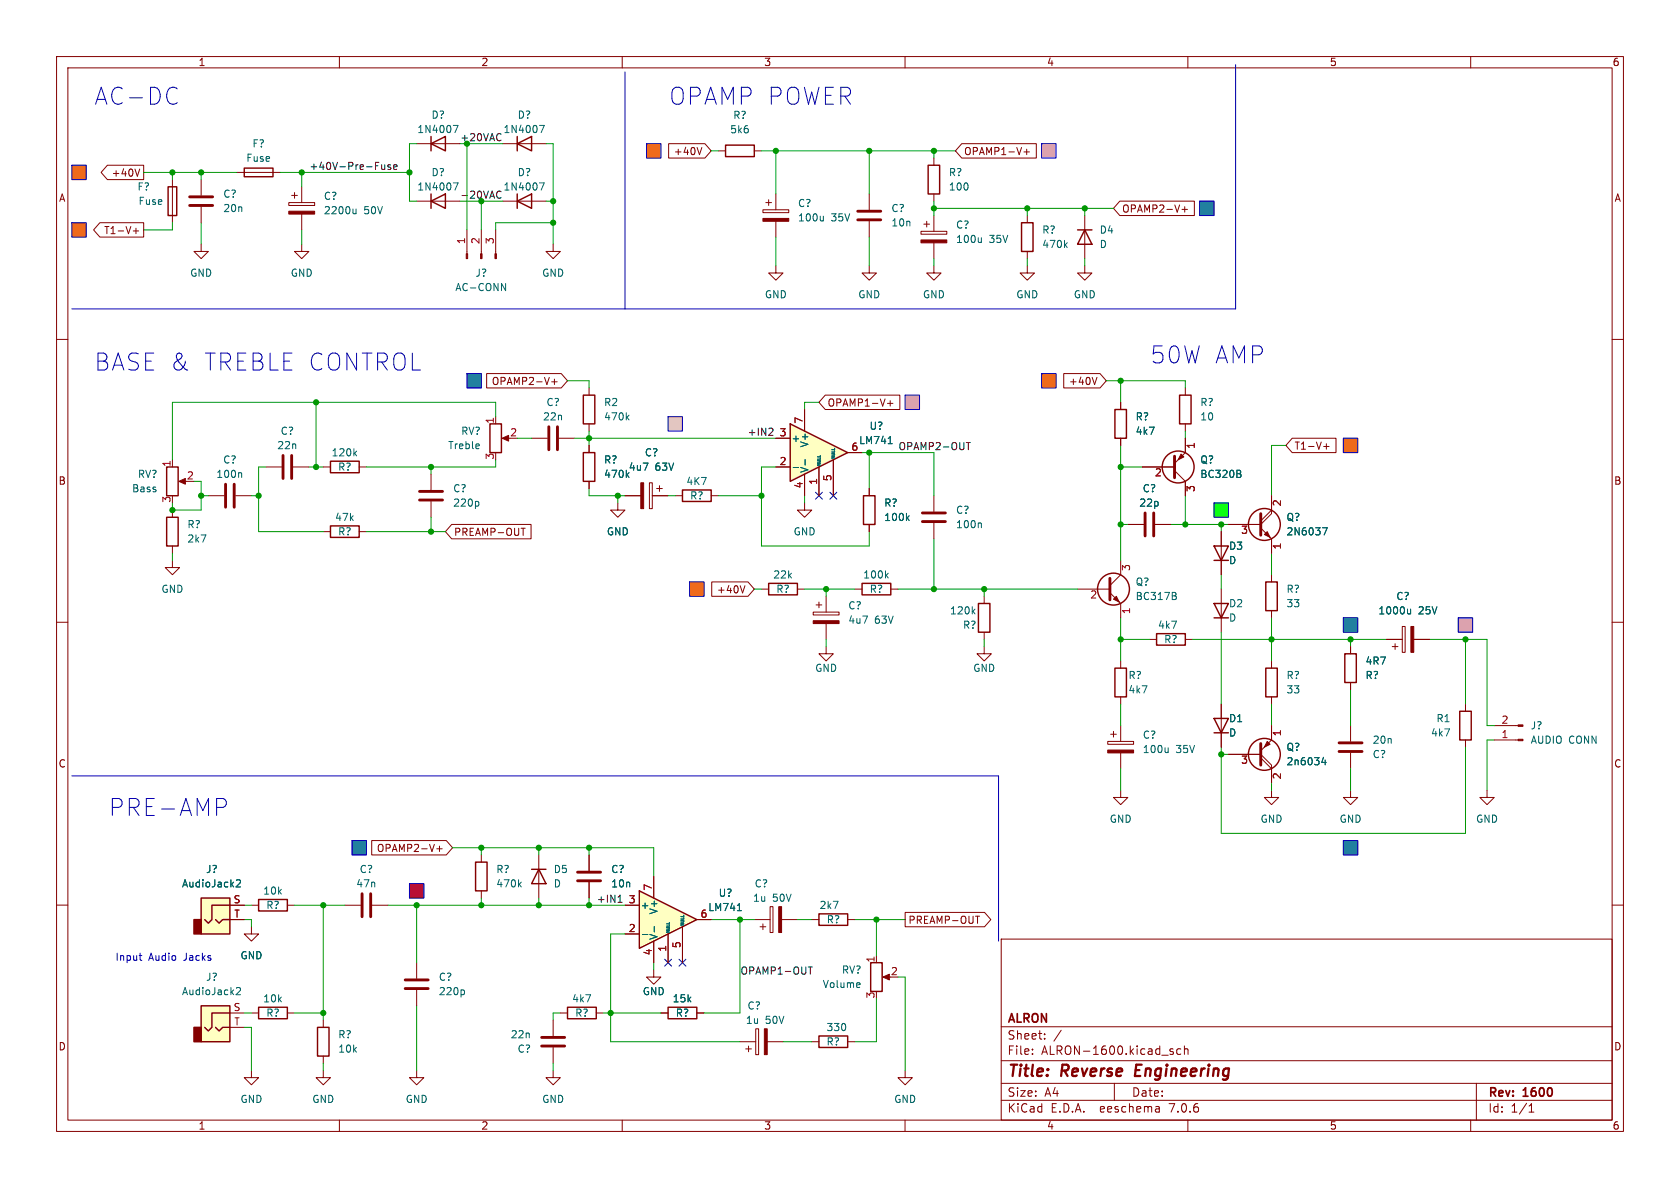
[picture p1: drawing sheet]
<svg xmlns="http://www.w3.org/2000/svg" width="297mm" height="210mm" viewBox="0 0 297 210" stroke-linecap="round" stroke-linejoin="round" font-family="sans-serif">
<g fill="none" stroke="#840000" stroke-width=".18">
<path d="M10 10h277v190h-277zM12 12h273v186h-273zM60 10v2M110 10v2M160 10v2M210 10v2M260 10v2M35.6 31.8v2.7M35.6 36.6v2.8M41.9 30.5h7.6M10 60h2M35.6 43.2v1.3h1.2l-1.2 1.2-1.3-1.2h1.3"/>
<path d="M53.3 43.2v1.3h1.3l-1.3 1.2-1.2-1.2h1.2M285 60h2M209.5 77.5v2.5l-1.9 1.9M47 82.6h2.8M51.8 82.6h2.8M76.2 83.8v2.8M76.2 88.6v2.8M201.9 82.6h5.7M207.6 83.2l1.9 1.9v2.5M10 110h2M203.2 113h1.3M209.5 113h1.3"/>
<path d="M215.9 104.1v7.7M224.8 101.6v1.3M224.8 108v1.2M238.8 114.3v1.3M245.1 113h2.8M246.1 114.3h1M246.6 113.8v1M247.9 110.7h.5v4.6h-.5zM249.9 113h2.8M285 110h2M224.8 139.7v1.3h1.3l-1.3 1.2-1.3-1.2h1.3M238.8 139.7v1.3h1.2l-1.2 1.2-1.3-1.2h1.3"/>
<path d="M238.8 120.7v1.2M238.8 128.3v2.8M238.8 133.1v2.8M259.1 124.5v1.2M259.1 130.8v1.3M262.9 139.7v1.3h1.3l-1.3 1.2-1.3-1.2h1.3M264.2 128.3h4.2M264.2 130.8h4.2M10 160h2M104.1 151.1v2.8M104.1 156v2.8M285 160h2"/>
<path d="M116.8 179.1h1.3M123.2 179.1h1.3M133.3 162.6h2.8M134.4 163.8h1M134.9 163.3v1M136.1 160.3h.6v4.5h-.6zM138.2 162.6h2.8M143.5 162.6h1.3M149.9 162.6h1.2M154.9 168.9v1.3M156.5 172.7h1M177 166h108v32h-108z"/>
<path d="M60 198v2M110 198v2M143.5 184.2h1.3M149.9 184.2h1.2M160 198v2M160 189.2v1.3h1.3l-1.3 1.3-1.3-1.3h1.3M177 194.5h108M177 191.5h108M177 187.5h108M177 181.5h108M182.5 186.3v.1M182.5 185.5v.1"/>
<path d="M184.7 183.6v.1M184.7 182.8v.1M187.6 182.1l-1.3 2M197 191.5v3M204.9 195.7l.1 .9M205 196.5l-.2 .1M205 196h-.2M207 185.9l.4 .1 .1 .2-.3 .2h-.2M207 185.4l.4 .1M208.7 185.5l-.4-.1-.3 .3v.4l.2 .2h.5M209.4 185.5l.2-.1 .4 .1v.9M209.4 184.9v1.5"/>
<path d="M210 198v2M260 198v2M261 191.5v6.5M270.3 196.6h.9M270.3 195.5l.4-.4v1.5"/>
</g>
<path d="M200.9 188.2l-.3 2h1" fill="none" stroke="#840000" stroke-width=".4"/>
<path d="M72.4 156.2h2.5v2.6h-2.5z" fill="#ff001c" stroke="#ff001c" stroke-width=".18"/>
<path d="M237.5 109.2h2.5v2.6h-2.5z" fill="#00f2ff" stroke="#00f2ff" stroke-width=".18"/>
<g fill="#ff6900" stroke="#ff6900" stroke-width=".18">
<path d="M237.5 77.5h2.5v2.5h-2.5z"/>
<path d="M184.1 66h2.6v2.6h-2.6z"/>
<path d="M121.9 102.9h2.6v2.5h-2.6z"/>
<path d="M12.7 29.2h2.5v2.6h-2.5z"/>
<path d="M12.7 39.4h2.5v2.5h-2.5z"/>
<path d="M114.3 25.4h2.5v2.5h-2.5z"/>
</g>
<path d="M237.5 148.6h2.5v2.5h-2.5z" fill="#00a7b3" stroke="#00a7b3" stroke-width=".18"/>
<path d="M257.8 109.2h2.5v2.6h-2.5z" fill="#ff10e4" stroke="#ff10e4" stroke-width=".18"/>
<g fill="#0087ff" stroke="#0087ff" stroke-width=".18">
<path d="M82.5 66h2.6v2.6h-2.6z"/>
<path d="M62.2 148.6h2.6v2.5h-2.6z"/>
<path d="M212.1 35.6h2.5v2.5h-2.5z"/>
</g>
<g fill="#ff97d6" stroke="#ff97d6" stroke-width=".18">
<path d="M184.1 25.4h2.6v2.5h-2.6z"/>
<path d="M160 69.9h2.6v2.5h-2.6z"/>
</g>
<path d="M118.1 73.7h2.5v2.5h-2.5z" fill="#dfd999" stroke="#dfd999" stroke-width=".18"/>
<path d="M214.6 88.9h2.6v2.5h-2.6z" fill="#0cff12" stroke="#0cff12" stroke-width=".18"/>
<g fill="none" stroke="#840000" stroke-width=".25">
<path d="M43.2 29.7h5.1v1.5h-5.1zM204.5 112h5v2h-5zM214.6 106.7h2.6l-1.3 2.5zM214.6 109.2h2.6M223.8 102.9h2v5.1h-2zM237.7 115.6h2.1v5.1h-2.1zM258.1 125.7h2v5.1h-2zM118.1 178.1h5.1v2h-5.1zM144.8 161.5h5.1v2.1h-5.1zM153.9 170.2h2.1v5.1h-2.1zM144.8 183.1h5.1v2.1h-5.1z"/>
<circle cx="208.3" cy="82.5" r="2.82"/>
</g>
<path d="M33.5 36.3h4.1M33.5 34.8h4.1M50 80.5v4.1M51.6 80.5v4.1M74.2 88.4h4M74.2 86.9h4M207.6 80.6v3.9M236.7 132.8h4.1M236.7 131.3h4.1M102.1 155.7h4.1M102.1 154.2h4.1" fill="none" stroke="#840000" stroke-width=".51"/>
<g fill="#840000" stroke="#840000" stroke-width=".18">
<path d="M268.4 128.1h.8v.3h-.8z"/>
<path d="M268.4 130.7h.8v.2h-.8z"/>
<path d="M137.7 160.3h.5v4.5h-.5z"/>
<path d="M249.4 110.7h.5v4.6h-.5z"/>
<path d="M208.8 80.3l.5 .5-1 .5z"/>
<path d="M156.1 172.7l1.1-.5v1z"/>
</g>
<path d="M84.4 88.6l.3 .3v.3l-.3 .3M219.1 83.7l.3 .3-.1 .3-.1 .1M219.2 83.2l.1 .2-.1 .3M249.4 107.7v.8M249.4 108.4l-.2 .1h-.3M151.9 173.7l.1 .3-.6 .1M152 174.5l-.1 .1" fill="none" stroke="#006464" stroke-width=".18"/>
<path d="M113 157.5l10.2 5.1-10.2 5z" fill="#ffffc2"/>
<g fill="none" stroke="#840000" stroke-width=".25">
<path d="M29.7 33h1.5v5.1h-1.5zM76.2 35.6l2.5-1.3v2.5zM76.2 25.4l2.5-1.3v2.6zM76.2 24.1v2.6M76.2 34.3v2.5M91.4 35.6l2.6-1.3v2.5zM91.4 25.4l2.6-1.3v2.6zM91.4 24.1v2.6M91.4 34.3v2.5M164.1 29.2h2v5.1h-2zM180.6 39.4h2v5.1h-2zM190.5 40.6h2.5"/>
<path d="M191.8 40.6l1.2 2.6h-2.5zM86.6 74.9h2v5.1h-2zM103.1 69.9h2.1v5h-2.1zM197.1 72.4h2v5.1h-2zM208.5 69.9h2.1v5h-2.1zM58.4 93h5.1v2h-5.1zM103.1 80h2.1v5.1h-2.1zM152.7 87.6h2v5.1h-2zM214.6 96.5h2.6l-1.3 2.6zM214.6 99.1h2.6M135.9 103.1h5.1v2.1h-5.1zM152.4 103.1h5.1v2.1h-5.1z"/>
<path d="M173 106.7h2v5.1h-2zM197.1 118.1h2v5.1h-2zM223.8 118.1h2v5.1h-2zM214.6 127h2.6l-1.3 2.5zM214.6 129.5h2.6M35.6 158.8h5v6.3h-5zM45.7 159h5.1v2h-5.1zM84.1 152.4h2v5.1h-2zM94 153.7h2.5M95.2 153.7l1.3 2.5h-2.5zM113 157.5l10.2 5.1-10.2 5zM35.6 177.8h5v6.4h-5z"/>
<path d="M38.1 162.6l.6 .6 .7-.6h1.2M40.6 179.1h-3.1v2.5l-.7 .6-.6-.6M40.6 160h-3.1v2.6l-.7 .6-.6-.6M45.7 178.1h5.1v2h-5.1zM100.3 178.1h5.1v2h-5.1zM38.1 181.6l.6 .6 .7-.6h1.2M56.1 181.6h2.1v5.1h-2.1z"/>
<circle cx="223.5" cy="92.7" r="2.82"/>
<circle cx="196.8" cy="104.1" r="2.82"/>
<circle cx="223.5" cy="133.3" r="2.82"/>
</g>
<g fill="none" stroke="#840000" stroke-width=".18">
<path d="M30.5 31.8v7.6M51.1 35.8h4.5v.5h-4.5zM51.6 34.5h1M52.1 34v1.1M53.3 33v2.8M53.3 37.8v2.8M73.7 35.6h7.6M73.7 25.4h7.6M88.9 35.6h7.6M88.9 25.4h7.6M163.3 39.6h1M163.8 39.1v1"/>
<path d="M165.1 27.9v1.3M165.1 34.3v1.3M165.1 38.1v2.8M181.6 38.1v1.3M191.8 38.1v7.6M82.5 40.6v4.3M85.1 40.6v4.3M87.6 40.6v4.3M97.8 43.2v1.3h1.3l-1.3 1.2-1.3-1.2h1.3M162.8 40.9h4.6v.5h-4.6zM165.1 47v1.3h1.3l-1.3 1.2-1.3-1.2h1.3M165.1 42.9v2.8"/>
<path d="M181.6 47v1.3h1.3l-1.3 1.2-1.3-1.2h1.3M181.6 44.5v1.2M191.8 47v1.3h1.2l-1.2 1.2-1.3-1.2h1.3M87.6 73.7v1.2M89.2 77.5h1M94 77.5h2.8M98.8 77.5h2.8M104.1 68.6v1.3M104.1 74.9v1.3M104.1 78.7v1.3M198.1 71.1v1.3M198.1 77.5v1.2"/>
<path d="M209.5 68.6v1.3M209.5 74.9v1.3M57.1 94h1.3M63.5 94h1.3M104.1 85.1v1.3M142.2 88.9v1.3h1.3l-1.3 1.2-1.2-1.2h1.2M153.7 86.4v1.2M153.7 92.7v1.3M165.1 87.6v2.8M165.1 92.5v2.8M198.1 99.1v2.5l-1.9 1.9M199.4 92.7h2.8"/>
<path d="M204.2 92.7h2.8M215.9 94v7.6M222.9 93.3l1.9 2v2.5M224.8 90.2v.6l-1.9 1.9h-5.7M224.8 90.2l-1.9 1.9M224.8 87.6v2.6M134.6 104.1h1.3M141 104.1h1.2M143.8 108.2h4.5v.5h-4.5zM144.3 106.9h1M144.8 106.4v1M146 114.3v1.3h1.3l-1.3 1.2-1.2-1.2h1.2"/>
<path d="M146 105.4v2.8M146 110.2v2.8M151.1 104.1h1.3M157.5 104.1h1.2M174 114.3v1.3h1.3l-1.3 1.2-1.3-1.2h1.3M174 105.4v1.3M174 111.8v1.2M190.5 104.1h5.7M196.2 104.8l1.9 1.9v2.5M198.1 116.8v1.3M224.8 116.8v1.3M195.8 131.1h4.6v.5h-4.6z"/>
<path d="M196.3 129.8h1.1M196.8 129.3v1M198.1 139.7v1.3h1.3l-1.3 1.2-1.3-1.2h1.3M198.1 123.2v1.3M198.1 128.3v2.8M198.1 133.1v2.8M215.9 124.5v7.6M217.2 133.4h5.7l1.9 1.9v.6M222.9 134l1.9 1.9M224.8 128.3v2.5l-1.9 1.9M224.8 123.2v1.3M224.8 135.9v2.5"/>
<path d="M85.1 151.1v1.3M85.1 157.5v1.3M95.2 151.1v7.7M115.6 154.9v3.9M40.6 160h2.6M40.6 162.6h2.6M40.6 179.1h2.6M44.4 163.8v1.3h1.3l-1.3 1.3-1.2-1.3h1.2M44.4 160h1.3M44.4 179.1h1.3M50.8 160h1.3M50.8 179.1h1.3"/>
<path d="M61 160h2.8M65.8 160h2.8M73.7 170.2v2.8M73.7 175v2.8M99.1 179.1h1.2M105.4 179.1h1.3M110.5 165.1h2.5M110.5 160h2.5M115.6 171.5v1.2h1.2l-1.2 1.3-1.3-1.3h1.3M115.6 166.4v3.8M118.1 165.1v5.1M120.6 163.8v6.4"/>
<path d="M123.2 162.6h2.5M40.6 181.6h2.6M44.4 189.2v1.3h1.3l-1.3 1.3-1.2-1.3h1.2M57.1 189.2v1.3h1.3l-1.3 1.3-1.2-1.3h1.2M57.1 180.3v1.3M57.1 186.7v1.3M73.7 189.2v1.3h1.2l-1.2 1.3-1.3-1.3h1.3M97.8 189.2v1.3h1.3l-1.3 1.3-1.3-1.3h1.3M97.8 180.3v2.8M97.8 185.2v2.8M130.8 184.2h2.8M131.8 185.4h1"/>
<path d="M132.3 184.9v1M133.6 181.9h.5v4.5h-.5zM135.6 184.2h2.8"/>
</g>
<g fill="none" stroke="#006464" stroke-width=".18">
<path d="M62.9 36.9v.9M62.9 37.7l-.1 .1-.3-.1M80.1 32.3h.9l-.6 1.3M80.1 22.2h.9l-.6 1.2M95.4 32.3h.8l-.5 1.3M95.4 22.2h.8l-.5 1.2M88.7 50.1l.7 1.3v-1.3M173.5 42v.9M173.5 42.7l-.2 .2M188.3 43.3l.4 .5M188.7 42.9l-.5 .5M84.7 78.5v.3l-.6 .1"/>
<path d="M110.8 73.8l.4 .4M111.2 73.4l-.5 .5M110.8 83.9l.4 .5M160.4 91.5l.3 .5M160.7 91.2l-.4 .5M173.3 92.4l.2 .2v.7M233.8 93.3h.8l-.5 1.3M156.7 101.7l.3 .5M157 101.3l-.5 .5M172 108l.4 .5M172.4 107.7l-.5 .5M207.7 105.3l.3 .3-.1 .3-.2 .1"/>
<path d="M207.8 104.8l.1 .2-.1 .3M206.5 132.2v.8M206.5 132.9l-.2 .1M234 133.9l-.3 .9h.8M234.3 134.4v.8M41.8 155.6l.5-.1 .2 .4-.8 .9h.8M91.8 156.3l.4 .5M92.2 155.9l-.5 .5M41.8 174.7l.5-.1 .2 .3-.8 .9h.8M81.9 175l.2 .2v.4l-.2 .2M113.6 165.2h.9M115.7 163.8v1"/>
<path d="M130.4 161h.7"/>
</g>
<g fill="#840000" stroke="#840000" stroke-width=".18">
<path d="M195.8 132.6h4.6v.5h-4.6z"/>
<path d="M223.5 94.5l.5-.5 .5 1z"/>
<path d="M135.1 181.9h.5v4.5h-.5z"/>
<path d="M224 131.1l.5 .5-1 .5z"/>
<path d="M51.1 37.3h4.5v.5h-4.5z"/>
<path d="M87.5 44.9h.3v.8h-.3z"/>
<path d="M85 44.9h.2v.8h-.2z"/>
<path d="M82.4 44.9h.3v.8h-.3z"/>
<path d="M88.8 77.5l1.1-.5v1z"/>
<path d="M143.8 109.7h4.5v.5h-4.5z"/>
<path d="M162.8 42.4h4.6v.5h-4.6z"/>
<path d="M196.8 105.9l.6-.5 .5 1z"/>
</g>
<g fill="none" stroke="#840000" stroke-width=".51">
<path d="M97 75.4v4.1M98.6 75.4v4.1M163.1 92.2h4M163.1 90.7h4M202.4 90.7v4M204 90.7v4M222.9 90.8v3.8M196.2 102.2v3.8M222.9 131.4v3.9M64 158v4.1M65.5 158v4.1M71.6 174.8h4.1"/>
<path d="M71.6 173.2h4.1M95.8 184.9h4M95.8 183.4h4"/>
</g>
<g fill="#ffffc2" stroke="#ffffc2" stroke-width=".18">
<path d="M35.6 177.8h5v6.4h-5z"/>
<path d="M35.6 158.8h5v6.3h-5z"/>
</g>
<g fill="#840000" stroke="#840000" stroke-width=".25">
<path d="M34.3 181.6h1.3v2.6h-1.3z"/>
<path d="M34.3 162.6h1.3v2.5h-1.3z"/>
</g>
<path d="M139.7 74.9l10.2 5.1-10.2 5.1z" fill="#ffffc2"/>
<path d="M128.3 25.7h5v2h-5zM139.7 74.9l10.2 5.1-10.2 5.1zM29.5 82.6h2v5h-2zM29.5 91.4h2v5.1h-2zM58.4 81.5h5.1v2.1h-5.1zM120.6 86.6h5.1v2h-5.1z" fill="none" stroke="#840000" stroke-width=".25"/>
<g fill="none" stroke="#840000" stroke-width=".18">
<path d="M17.7 39.4h7.7v2.5h-7.7l-1.2-1.3zM19 29.2h6.4v2.6h-6.4l-1.1-1.3zM24.7 29.9l-.4 1.3M118.2 25.4h6.4l1.1 1.3-1.1 1.2h-6.4zM124.1 26.1l-.4 1.2M127 26.7h1.3M133.3 26.7h1.3M134.9 37.1h4.5v.5h-4.5zM135.4 35.8h1M135.9 35.3v1M137.2 34.3v2.8M137.2 39.1v2.8"/>
<path d="M153.7 34.3v2.8M153.7 39.1v2.8M170 25.4h13.2v2.5h-13.2l-1.1-1.2zM181 26.9h1M181.5 26.4v.9M198 35.6h13.1v2.5h-13.1l-1.2-1.3zM209 37h.9M209.4 36.5v1M23.6 40.8h.9M24 40.3v1M137.2 47v1.3h1.2l-1.2 1.2-1.3-1.2h1.3M153.7 47v1.3h1.2l-1.2 1.2-1.3-1.2h1.3"/>
<path d="M86 66h13.2l1.1 1.3-1.1 1.3h-13.2zM97.5 67.5h1M98 67v1M104.1 78.7v1.3M137.2 77.5h2.5M142.2 72.4v3.8M145.9 69.8h13.2v2.6h-13.2l-1.1-1.3zM156.9 71.3h1M157.4 70.8v1M188.1 66h6.4l1.1 1.3-1.1 1.3h-6.4zM193.9 66.7l-.4 1.3M198.1 71.1v1.3"/>
<path d="M198.1 77.5v1.2M209.5 77.5v2.5M228.4 77.5h7.8v2.5h-7.8l-1.1-1.3zM234 78.9h1M234.5 78.4v1M30.5 99.1v1.2h1.2l-1.2 1.3-1.3-1.3h1.3M30.5 81.3v1.3M30.5 90.2v1.2M30.5 96.5v1.3M32 85.1h1M36.8 87.6h2.8M41.7 87.6h2.7"/>
<path d="M57.1 82.6h1.3M63.5 82.6h1.3M79.9 92.7h14v2.6h-14l-1.2-1.3zM92.1 93.4h.7M104.1 85.1v1.3M109.2 88.9v1.3h1.3l-1.3 1.2-1.3-1.2h1.3M110.5 87.6h2.8M114.8 85.3h.5v4.6h-.5zM115.3 87.6h2.8M116.1 86.4h1M116.6 85.9v1M119.4 87.6h1.2"/>
<path d="M125.7 87.6h1.3M137.2 82.6h2.5M142.2 83.8v3.8M144.8 82.6v5M147.3 81.3v6.3M149.9 80h2.5M153.7 86.4v1.2M153.7 92.7v1.3M199.4 92.7h2.8M201.9 82.6h5.7M204.2 92.7h2.8M209.5 85.1v2.5"/>
<path d="M215.9 94v2.5M215.9 99.1v2.5M217.2 92.7h5.7M224.8 87.6v2.6M224.8 95.3v2.5M125.8 102.9h6.4l1.1 1.2-1.1 1.3h-6.4zM131.7 103.5l-.4 1.3M238.8 114.3v1.3M245.1 113h2.8M249.9 113h2.8M215.9 124.5v2.5M215.9 129.5v2.6"/>
<path d="M217.2 133.4h5.7M224.8 128.3v2.5M224.8 135.9v2.5M238.8 120.7v1.2M65.7 148.6h13.2l1.1 1.3-1.1 1.2h-13.2zM77.2 150h1M77.7 149.6v.9M104.1 151.1v2.8M104.1 156v2.8M115.6 154.9v3.9M40.6 160h2.6M40.6 162.6h2.6"/>
<path d="M110.5 165.1h2.5M110.5 160h2.5M115.6 166.4v3.8M116.8 179.1h1.3M118.1 165.1v5.1M120.6 163.8v6.4M123.2 179.1h1.3M123.2 162.6h2.5M160 161.3h14.1l1.1 1.3-1.1 1.2h-14.1zM172.4 162h.8"/>
</g>
<g fill="none" stroke="#006464" stroke-width=".18">
<path d="M145.6 38.2v.9M145.6 38.9l-.2 .2M63 79.7l-.4 .5M157 78.4h.8M42.5 83.6l.2 .1v.7M62.7 80.1l.3 .5M110.8 83.9l.4 .5M140.2 82.6h1M142.3 81.2v1M160.4 91.5l.3 .5M160.7 91.2l-.4 .5M219.1 83.7l.3 .3-.1 .3-.1 .1"/>
<path d="M219.2 83.2l.1 .2-.1 .3M233.8 93.3h.8l-.5 1.3M249.4 107.7v.8M249.4 108.4l-.2 .1h-.3M234 133.9l-.3 .9h.8M234.3 134.4v.8M41.8 155.6l.5-.1 .2 .4-.8 .9h.8M113.6 165.2h.9M115.7 163.8v1M130.4 161h.7"/>
</g>
<g fill="#840000" stroke="#840000" stroke-width=".18">
<path d="M134.9 38.6h4.5v.5h-4.5z"/>
<path d="M113.3 85.3h.5v4.6h-.5z"/>
<path d="M31.6 85.1l1.2-.5v1z"/>
</g>
<path d="M151.6 38.9h4.1M151.6 37.3h4.1M39.9 85.6v4.1M41.4 85.6v4.1" fill="none" stroke="#840000" stroke-width=".51"/>
<g fill="none" stroke="#0f0f0f" stroke-width=".18">
<path d="M67.5 29.1v.8l.3 .1 .2-.2M68 29.1v.9M69 29.2l-.3-.1-.1 .2v.2l.4 .1v.3h-.4M69.6 29.5l.6-.1-.1-.2-.3-.1-.2 .2v.6h.5M87.9 34.9l.3 .1 .4-.1M88.3 23.6l.2 .1M88.5 33.8h-.3l-.3 .2M88.6 24.8l-.3 .1M136.1 75.7h.4l.2 .4-.8 .9h.8M170.8 78.2h.8M171.2 78.2v1.3M109.3 159.5h.7"/>
<path d="M109.4 158.5l.2-.3v1.3M142.9 170.9h.7M143.2 170.9v1.3"/>
</g>
<g fill="none" stroke="#0000c2" stroke-width=".18">
<path d="M30.8 15.4l.5 .3M31.3 18.1l-.5 .3M110.5 12.7v41.9M218.4 11.4v43.2h-205.7M12.7 29.2h2.5v2.6h-2.5zM12.7 39.4h2.5v2.5h-2.5zM114.3 25.4h2.5v2.5h-2.5zM184.1 25.4h2.6v2.5h-2.6zM212.1 35.6h2.5v2.5h-2.5zM82.5 66h2.6v2.6h-2.6zM118.1 73.7h2.5v2.5h-2.5zM160 69.9h2.6v2.5h-2.6z"/>
<path d="M184.1 66h2.6v2.6h-2.6zM237.5 77.5h2.5v2.5h-2.5zM214.6 88.9h2.6v2.5h-2.6zM121.9 102.9h2.6v2.5h-2.6zM237.5 109.2h2.5v2.6h-2.5zM257.8 109.2h2.5v2.6h-2.5zM12.7 137.2h163.8v29.2M38.3 141.2h1.1a.81 .81 0 0 1 .6 .7 .81 .81 0 0 1-.6 .8h-1.1M62.2 148.6h2.6v2.5h-2.6zM72.4 156.2h2.5v2.6h-2.5zM237.5 148.6h2.5v2.5h-2.5zM24.6 168.9h.5"/>
<path d="M24.8 169.7l.3 .1"/>
</g>
<g fill="none" stroke="#009600" stroke-width=".18">
<path d="M25.4 30.5h16.5M30.5 30.5v1.3M30.5 39.4v1.2h-5.1M35.6 30.5v1.3M35.6 39.4v3.8M49.5 30.5h22.9M53.3 30.5v2.5M73.7 25.4h-1.3v10.2h1.3M81.3 35.6h7.6M85.1 35.6v5M88.9 25.4h-6.4v15.2M96.5 35.6h1.3"/>
<path d="M96.5 25.4h1.3v17.8M97.8 39.4h-10.2v1.2M125.7 26.7h1.3M134.6 26.7h34.3M137.2 26.7v7.6M153.7 26.7v7.6M165.1 26.7v1.2M165.1 35.6v2.5M165.1 36.8h31.7M181.6 36.8v1.3M191.8 36.8v1.3M53.3 40.6v2.6"/>
<path d="M137.2 41.9v5.1M153.7 41.9v5.1M165.1 45.7v1.3M181.6 45.7v1.3M191.8 45.7v1.3M55.9 71.1v11.5M87.6 73.7v-2.6h-57.1v10.2M91.4 77.5h2.6M100.3 67.3h3.8v1.3M101.6 77.5h35.6M104.1 76.2v2.5M144.8 71.1h-2.6v1.3"/>
<path d="M195.6 67.3h13.9v1.3M198.1 67.3v3.8M198.1 78.7v20.4M209.5 76.2v1.3M227.3 78.7h-2.5v8.9M30.5 97.8v1.3M34.3 85.1h1.3v5.1h-5.1v-1.3M35.6 87.6h1.2M44.4 87.6h1.3M47 82.6h-1.3v11.4h11.4M54.6 82.6h2.5M64.8 94h13.9"/>
<path d="M76.2 82.6v1.2M76.2 91.4v2.6M87.6 81.3v1.3h-22.8M104.1 86.4v1.2h6.4M109.2 87.6v1.3M118.1 87.6h1.3M127 87.6h7.6M137.2 82.6h-2.6v13.9h19.1v-2.5M142.2 87.6v1.3M152.4 80h12.7v7.6M153.7 80v6.4M165.1 95.3v8.8"/>
<path d="M198.1 92.7h1.3M198.1 82.6h3.8M207 92.7h10.2M209.5 87.6v5.1M215.9 92.7v1.3M224.8 97.8v3.8M133.3 104.1h1.3M142.2 104.1h8.9M146 104.1v1.3M146 113v1.3M158.7 104.1h31.8M174 104.1v1.3"/>
<path d="M174 113v1.3M198.1 109.2v7.6M198.1 113h5.1M210.8 113h34.3M215.9 101.6v2.5M215.9 111.8v12.7M224.8 109.2v7.6M238.8 113v1.3M252.7 113h10.2v15.3h1.3M259.1 113v11.5M198.1 124.5v3.8M198.1 135.9v3.8"/>
<path d="M215.9 132.1v15.2h43.2v-15.2M215.9 133.4h1.3M224.8 124.5v3.8M224.8 138.4v1.3M238.8 121.9v6.4M238.8 135.9v3.8M264.2 130.8h-1.3v8.9M80 149.9h35.6v5M85.1 149.9v1.2M85.1 158.8v1.2M95.2 149.9v1.2M95.2 158.8v1.2"/>
<path d="M104.1 149.9v1.2M104.1 158.8v1.2M43.2 162.6h1.2v1.2M43.2 179.1h1.2M43.2 160h1.2M52.1 179.1h5M52.1 160h8.9M57.1 160v20.3M68.6 160h41.9M73.7 160v10.2M73.7 177.8v11.4M99.1 179.1h-1.3v1.2"/>
<path d="M106.7 179.1h10.1M110.5 165.1h-2.6v19.1h22.9M115.6 170.2v1.3M125.7 162.6h7.6M130.8 162.6v16.5h-6.3M141 162.6h2.5M151.1 162.6h8.9M154.9 176.5v7.7h-3.8M154.9 162.6v6.3M158.7 172.7h1.3v16.5M43.2 181.6h1.2v7.6M57.1 188v1.2"/>
<path d="M97.8 188v1.2M138.4 184.2h5.1"/>
</g>
<path d="M144.2 87l1.2 1.2M145.4 87l-1.2 1.2M146.7 87l1.2 1.2M147.9 87l-1.2 1.2M117.5 169.6l1.2 1.2M118.7 169.6l-1.2 1.2M120 169.6l1.3 1.2M121.3 169.6l-1.3 1.2" fill="none" stroke="#000084" stroke-width=".18"/>
<g fill="#009600" stroke="#009600" stroke-width=".18">
<circle cx="224.8" cy="113" r=".46"/>
<circle cx="259.1" cy="113" r=".46"/>
<circle cx="137.2" cy="26.7" r=".46"/>
<circle cx="181.6" cy="36.8" r=".46"/>
<circle cx="191.8" cy="36.8" r=".46"/>
<circle cx="165.1" cy="26.7" r=".46"/>
<circle cx="153.7" cy="26.7" r=".46"/>
<circle cx="153.7" cy="80" r=".46"/>
<circle cx="165.1" cy="36.8" r=".46"/>
<circle cx="73.7" cy="160" r=".46"/>
<circle cx="85.1" cy="160" r=".46"/>
<circle cx="95.2" cy="160" r=".46"/>
<circle cx="57.1" cy="160" r=".46"/>
<circle cx="57.1" cy="179.1" r=".46"/>
<circle cx="198.1" cy="113" r=".46"/>
<circle cx="209.5" cy="92.7" r=".46"/>
<circle cx="215.9" cy="133.4" r=".46"/>
<circle cx="215.9" cy="92.7" r=".46"/>
<circle cx="238.8" cy="113" r=".46"/>
<circle cx="35.6" cy="87.6" r=".46"/>
<circle cx="76.2" cy="94" r=".46"/>
<circle cx="45.7" cy="87.6" r=".46"/>
<circle cx="30.5" cy="90.2" r=".46"/>
<circle cx="76.2" cy="82.6" r=".46"/>
<circle cx="174" cy="104.1" r=".46"/>
<circle cx="198.1" cy="82.6" r=".46"/>
<circle cx="198.1" cy="92.7" r=".46"/>
<circle cx="165.1" cy="104.1" r=".46"/>
<circle cx="130.8" cy="162.6" r=".46"/>
<circle cx="154.9" cy="162.6" r=".46"/>
<circle cx="107.9" cy="179.1" r=".46"/>
<circle cx="104.1" cy="149.9" r=".46"/>
<circle cx="95.2" cy="149.9" r=".46"/>
<circle cx="104.1" cy="160" r=".46"/>
<circle cx="85.1" cy="149.9" r=".46"/>
<circle cx="104.1" cy="77.5" r=".46"/>
<circle cx="72.4" cy="30.5" r=".46"/>
<circle cx="82.5" cy="25.4" r=".46"/>
<circle cx="109.2" cy="87.6" r=".46"/>
<circle cx="53.3" cy="30.5" r=".46"/>
<circle cx="55.9" cy="71.1" r=".46"/>
<circle cx="35.6" cy="30.5" r=".46"/>
<circle cx="30.5" cy="30.5" r=".46"/>
<circle cx="146" cy="104.1" r=".46"/>
<circle cx="85.1" cy="35.6" r=".46"/>
<circle cx="97.8" cy="35.6" r=".46"/>
<circle cx="97.8" cy="39.4" r=".46"/>
<circle cx="134.6" cy="87.6" r=".46"/>
<circle cx="55.9" cy="82.6" r=".46"/>
<circle cx="198.1" cy="67.3" r=".46"/>
</g>
<g font-size="4.2" fill="#0000c2">
<text x="16.5" y="18.8">AC-DC</text>
<text x="118.1" y="18.8">OPAMP POWER</text>
<text x="16.5" y="65.8">BASE &amp;</text>
<text x="35.7" y="65.8">TREBLE CONTROL</text>
<text x="203.2" y="64.5">50W AMP</text>
<text x="19" y="144.5">PRE-AMP</text>
</g>
<g font-size="2.8" fill="#840000">
<text x="178" y="190.9">Title:</text>
<text x="187.7" y="190.9">Reverse</text>
<text x="201.5" y="190.9">Engineering</text>
</g>
<g font-size="2.1" fill="#840000">
<text x="178" y="184">Sheet:</text>
<text x="178" y="181.2">ALRON</text>
<text x="178" y="186.7">File:</text>
<text x="184.1" y="186.7">ALRON-1600.kicad_sch</text>
<text x="178" y="196.9">KiCad</text>
<text x="178" y="194.1">Size:</text>
<text x="184.7" y="194.1">A4</text>
<text x="185.7" y="196.9">E.D.A.</text>
<text x="194.6" y="196.9">eeschema</text>
<text x="200" y="194.1">Date:</text>
<text x="207" y="196.9">7.0.6</text>
<text x="263" y="194.3">Rev:</text>
<text x="263" y="196.9">Id:</text>
<text x="267.1" y="196.9">1/1</text>
<text x="269.4" y="194.3">1600</text>
</g>
<g font-size="1.8" fill="#840000">
<text x="35" y="11.9">1</text>
<text x="85" y="11.9">2</text>
<text x="135" y="11.9">3</text>
<text x="185" y="11.9">4</text>
<text x="235" y="11.9">5</text>
<text x="285" y="11.9">6</text>
<text x="119" y="27.6">+40V</text>
<text x="170.3" y="27.6">OPAMP1-V+</text>
<text x="10.3" y="35.9">A</text>
<text x="19.6" y="31.4">+40V</text>
<text x="285.3" y="35.9">A</text>
<text x="18.3" y="41.6">T1-V+</text>
<text x="198.3" y="37.8">OPAMP2-V+</text>
<text x="86.8" y="68.3">OPAMP2-V+</text>
<text x="188.9" y="68.3">+40V</text>
<text x="146.2" y="72.1">OPAMP1-V+</text>
<text x="228.8" y="79.7">T1-V+</text>
<text x="10.3" y="85.9">B</text>
<text x="285.3" y="85.9">B</text>
<text x="80.2" y="94.9">PREAMP-OUT</text>
<text x="126.6" y="105.1">+40V</text>
<text x="10.3" y="135.9">C</text>
<text x="285.3" y="135.9">C</text>
<text x="66.5" y="150.8">OPAMP2-V+</text>
<text x="160.5" y="163.5">PREAMP-OUT</text>
<text x="10.3" y="185.9">D</text>
<text x="285.3" y="185.9">D</text>
<text x="35" y="199.9">1</text>
<text x="85" y="199.9">2</text>
<text x="135" y="199.9">3</text>
<text x="185" y="199.9">4</text>
<text x="235" y="199.9">5</text>
<text x="285" y="199.9">6</text>
</g>
<g font-size="1.8" fill="#006464">
<text x="73.7" y="23.7">1N4007</text>
<text x="76.2" y="21.2">D?</text>
<text x="91.4" y="21.2">D?</text>
<text x="129" y="23.8">5k6</text>
<text x="129.5" y="21.2">R?</text>
<text x="43.4" y="28.8">Fuse</text>
<text x="44.5" y="26.3">F?</text>
<text x="24.2" y="33.9">F?</text>
<text x="39.4" y="35.2">C?</text>
<text x="57.2" y="35.5">C?</text>
<text x="73.7" y="33.9">1N4007</text>
<text x="76.2" y="31.3">D?</text>
<text x="91.4" y="31.3">D?</text>
<text x="167.6" y="33.9">100</text>
<text x="167.6" y="31.3">R?</text>
<text x="24.4" y="36.4">Fuse</text>
<text x="39.4" y="37.7">20n</text>
<text x="57.2" y="38.1">2200u</text>
<text x="64.3" y="38.1">50V</text>
<text x="141" y="39.3">100u</text>
<text x="141" y="36.8">C?</text>
<text x="146.9" y="39.3">35V</text>
<text x="157.5" y="37.7">C?</text>
<text x="157.5" y="40.2">10n</text>
<text x="168.9" y="40.6">C?</text>
<text x="184.2" y="41.5">R?</text>
<text x="194.3" y="41.5">D4</text>
<text x="168.9" y="43.2">100u</text>
<text x="174.9" y="43.2">35V</text>
<text x="184.2" y="44">470k</text>
<text x="194.3" y="44">D</text>
<text x="33.5" y="49.1">GND</text>
<text x="51.3" y="49.1">GND</text>
<text x="80.4" y="51.7">AC-CONN</text>
<text x="84" y="49.1">J?</text>
<text x="95.8" y="49.1">GND</text>
<text x="135.1" y="52.9">GND</text>
<text x="151.6" y="52.9">GND</text>
<text x="163.1" y="52.9">GND</text>
<text x="179.6" y="52.9">GND</text>
<text x="189.7" y="52.9">GND</text>
<text x="96.5" y="72">C?</text>
<text x="106.7" y="72">R2</text>
<text x="212.1" y="72">R?</text>
<text x="49.5" y="77.1">C?</text>
<text x="81.4" y="77.1">RV?</text>
<text x="95.9" y="74.5">22n</text>
<text x="106.7" y="74.5">470k</text>
<text x="153.6" y="76.2">U?</text>
<text x="200.7" y="77.1">4k7</text>
<text x="200.7" y="74.5">R?</text>
<text x="212.1" y="74.5">10</text>
<text x="39.4" y="82.1">C?</text>
<text x="48.9" y="79.6">22n</text>
<text x="58.5" y="80.9">120k</text>
<text x="59.7" y="83.4">R?</text>
<text x="79.1" y="79.6">Treble</text>
<text x="106.7" y="82.1">R?</text>
<text x="111.1" y="83.4">4u7</text>
<text x="113.9" y="80.9">C?</text>
<text x="115.8" y="83.4">63V</text>
<text x="139.8" y="78.3">+</text>
<text x="143.1" y="83.7" transform="rotate(-90 143.1 83.7)">V-</text>
<text x="143.1" y="79.2" transform="rotate(-90 143.1 79.2)">V+</text>
<text x="151.8" y="78.7">LM741</text>
<text x="212.1" y="82.1">Q?</text>
<text x="23.3" y="87.2">Bass</text>
<text x="24.3" y="84.7">RV?</text>
<text x="38.1" y="84.7">100n</text>
<text x="80" y="89.8">220p</text>
<text x="80" y="87.2">C?</text>
<text x="106.7" y="84.7">470k</text>
<text x="121.2" y="86">4K7</text>
<text x="121.9" y="88.5">R?</text>
<text x="156.2" y="89.8">R?</text>
<text x="201.3" y="89.8">22p</text>
<text x="201.9" y="87.2">C?</text>
<text x="212.1" y="84.7">BC320B</text>
<text x="33" y="93.6">R?</text>
<text x="59.1" y="92.3">47k</text>
<text x="59.7" y="94.8">R?</text>
<text x="107.2" y="94.8">GND</text>
<text x="140.2" y="94.8">GND</text>
<text x="156.2" y="92.3">100k</text>
<text x="168.9" y="93.6">100n</text>
<text x="168.9" y="91">C?</text>
<text x="227.3" y="92.3">Q?</text>
<text x="227.3" y="94.8">2N6037</text>
<text x="33" y="96.1">2k7</text>
<text x="217.2" y="97.4">D3</text>
<text x="217.2" y="99.9">D</text>
<text x="28.4" y="105">GND</text>
<text x="136.6" y="102.5">22k</text>
<text x="137.1" y="105">R?</text>
<text x="149.9" y="107.9">C?</text>
<text x="152.5" y="102.5">100k</text>
<text x="153.7" y="105">R?</text>
<text x="200.7" y="103.7">Q?</text>
<text x="200.7" y="106.3">BC317B</text>
<text x="217.2" y="107.5">D2</text>
<text x="227.3" y="105">R?</text>
<text x="227.3" y="107.5">33</text>
<text x="246.8" y="106.3">C?</text>
<text x="149.9" y="110.5">4u7</text>
<text x="154.6" y="110.5">63V</text>
<text x="167.9" y="108.8">120k</text>
<text x="170.1" y="111.4">R?</text>
<text x="204.6" y="111.4">4k7</text>
<text x="205.7" y="113.9">R?</text>
<text x="217.2" y="110.1">D</text>
<text x="243.6" y="108.8">1000u</text>
<text x="250.7" y="108.8">25V</text>
<text x="144" y="119">GND</text>
<text x="172" y="119">GND</text>
<text x="241.3" y="117.7">4R7</text>
<text x="199.4" y="122.8">4k7</text>
<text x="199.4" y="120.2">R?</text>
<text x="227.3" y="120.2">R?</text>
<text x="227.3" y="122.8">33</text>
<text x="241.3" y="120.2">R?</text>
<text x="201.9" y="130.8">C?</text>
<text x="217.2" y="127.9">D1</text>
<text x="217.2" y="130.4">D</text>
<text x="242.6" y="131.7">20n</text>
<text x="252.9" y="130.4">4k7</text>
<text x="253.8" y="127.9">R1</text>
<text x="270.5" y="129.1">J?</text>
<text x="270.5" y="131.7">AUDIO CONN</text>
<text x="201.9" y="133.3">100u</text>
<text x="207.9" y="133.3">35V</text>
<text x="227.3" y="132.9">Q?</text>
<text x="227.3" y="135.5">2n6034</text>
<text x="242.6" y="134.2">C?</text>
<text x="196.1" y="145.6">GND</text>
<text x="222.8" y="145.6">GND</text>
<text x="236.7" y="145.6">GND</text>
<text x="260.9" y="145.6">GND</text>
<text x="36.3" y="154.5">J?</text>
<text x="63.5" y="154.5">C?</text>
<text x="87.6" y="154.5">R?</text>
<text x="97.8" y="154.5">D5</text>
<text x="108" y="154.5">C?</text>
<text x="32.1" y="157.1">AudioJack2</text>
<text x="46.4" y="158.3">10k</text>
<text x="47" y="160.9">R?</text>
<text x="62.9" y="157.1">47n</text>
<text x="87.6" y="157.1">470k</text>
<text x="97.8" y="157.1">D</text>
<text x="108" y="157.1">10n</text>
<text x="113.2" y="160.9">+</text>
<text x="116.4" y="161.7" transform="rotate(-90 116.4 161.7)">V+</text>
<text x="125.1" y="161.3">LM741</text>
<text x="127" y="158.7">U?</text>
<text x="133" y="159.6">1u</text>
<text x="133.3" y="157.1">C?</text>
<text x="136.6" y="159.6">50V</text>
<text x="144.8" y="160.9">2k7</text>
<text x="116.4" y="166.2" transform="rotate(-90 116.4 166.2)">V-</text>
<text x="146.1" y="163.4">R?</text>
<text x="36.3" y="173.6">J?</text>
<text x="42.4" y="169.8">GND</text>
<text x="77.5" y="173.6">C?</text>
<text x="148.7" y="172.3">RV?</text>
<text x="32.1" y="176.1">AudioJack2</text>
<text x="46.4" y="177.4">10k</text>
<text x="47" y="179.9">R?</text>
<text x="77.5" y="176.1">220p</text>
<text x="101" y="177.4">4k7</text>
<text x="101.6" y="179.9">R?</text>
<text x="113.5" y="176.1">GND</text>
<text x="118.8" y="177.4">15k</text>
<text x="119.4" y="179.9">R?</text>
<text x="132" y="178.7">C?</text>
<text x="145.4" y="174.9">Volume</text>
<text x="59.7" y="183.7">R?</text>
<text x="90.2" y="183.7">22n</text>
<text x="131.8" y="181.2">1u</text>
<text x="135.3" y="181.2">50V</text>
<text x="146" y="185">R?</text>
<text x="146" y="182.5">330</text>
<text x="59.7" y="186.3">10k</text>
<text x="91.4" y="186.3">C?</text>
<text x="42.4" y="195.2">GND</text>
<text x="55.1" y="195.2">GND</text>
<text x="71.6" y="195.2">GND</text>
<text x="95.8" y="195.2">GND</text>
<text x="158" y="195.2">GND</text>
</g>
<g font-size="1.8" fill="#0f0f0f">
<text x="88.9" y="23.7">1N4007</text>
<text x="54.6" y="30.1">+40V-Pre-Fuse</text>
<text x="81.3" y="35.2">-20VAC</text>
<text x="88.9" y="33.9">1N4007</text>
<text x="132.1" y="77.1">+IN2</text>
<text x="158.7" y="79.7">OPAMP2-OUT</text>
<text x="105.4" y="159.7">+IN1</text>
<text x="130.8" y="172.4">OPAMP1-OUT</text>
</g>
<text font-size="1.8" fill="#009600" x="81.3" y="25.1">+20VAC</text>
<g font-size="1.8" fill="#a90000">
<text x="82.3" y="43.3" transform="rotate(-90 82.3 43.3)">1</text>
<text x="84.8" y="43.3" transform="rotate(-90 84.8 43.3)">2</text>
<text x="87.4" y="43.3" transform="rotate(-90 87.4 43.3)">3</text>
<text x="87.4" y="75" transform="rotate(-90 87.4 75)">1</text>
<text x="90.1" y="77.2">2</text>
<text x="137.7" y="77.2">3</text>
<text x="142" y="75" transform="rotate(-90 142 75)">7</text>
<text x="30.2" y="82.6" transform="rotate(-90 30.2 82.6)">1</text>
<text x="87.4" y="81.4" transform="rotate(-90 87.4 81.4)">3</text>
<text x="137.7" y="82.3">2</text>
<text x="150.4" y="79.8">6</text>
<text x="211.5" y="79.4" transform="rotate(-90 211.5 79.4)">1</text>
<text x="30.2" y="89" transform="rotate(-90 30.2 89)">3</text>
<text x="32.9" y="84.8">2</text>
<text x="142" y="86.4" transform="rotate(-90 142 86.4)">4</text>
<text x="144.5" y="85.8" transform="rotate(-90 144.5 85.8)">1</text>
<text x="147.1" y="85.2" transform="rotate(-90 147.1 85.2)">5</text>
<text x="204.1" y="84.5">2</text>
<text x="211.5" y="87.1" transform="rotate(-90 211.5 87.1)">3</text>
<text x="226.8" y="89.6" transform="rotate(-90 226.8 89.6)">2</text>
<text x="219.3" y="94.7">3</text>
<text x="200.1" y="101" transform="rotate(-90 200.1 101)">3</text>
<text x="226.8" y="97.2" transform="rotate(-90 226.8 97.2)">1</text>
<text x="192.7" y="106.1">2</text>
<text x="200.1" y="108.7" transform="rotate(-90 200.1 108.7)">1</text>
<text x="226.8" y="130.2" transform="rotate(-90 226.8 130.2)">1</text>
<text x="265.4" y="130.6">1</text>
<text x="265.4" y="128">2</text>
<text x="219.3" y="135.3">3</text>
<text x="226.8" y="137.9" transform="rotate(-90 226.8 137.9)">2</text>
<text x="41.2" y="159.8">S</text>
<text x="111.1" y="159.8">3</text>
<text x="115.3" y="157.6" transform="rotate(-90 115.3 157.6)">7</text>
<text x="41.3" y="162.3">T</text>
<text x="111.1" y="164.8">2</text>
<text x="120.4" y="167.7" transform="rotate(-90 120.4 167.7)">5</text>
<text x="123.8" y="162.3">6</text>
<text x="115.3" y="169" transform="rotate(-90 115.3 169)">4</text>
<text x="117.9" y="168.3" transform="rotate(-90 117.9 168.3)">1</text>
<text x="154.7" y="170.3" transform="rotate(-90 154.7 170.3)">1</text>
<text x="157.4" y="172.5">2</text>
<text x="41.2" y="178.8">S</text>
<text x="154.7" y="176.6" transform="rotate(-90 154.7 176.6)">3</text>
<text x="41.3" y="181.4">T</text>
</g>
<g font-size="1.8" fill="#0000c2">
<text x="20.3" y="169.9">Input</text>
<text x="26.3" y="169.9">Audio</text>
<text x="32.6" y="169.9">Jacks</text>
</g>
<g font-size=".7" fill="#006464">
<text x="145.2" y="82.4" transform="rotate(-90 145.2 82.4)">NULL</text>
<text x="147.7" y="81.2" transform="rotate(-90 147.7 81.2)">NULL</text>
<text x="118.5" y="165" transform="rotate(-90 118.5 165)">NULL</text>
<text x="121.1" y="163.7" transform="rotate(-90 121.1 163.7)">NULL</text>
</g>
</svg>
